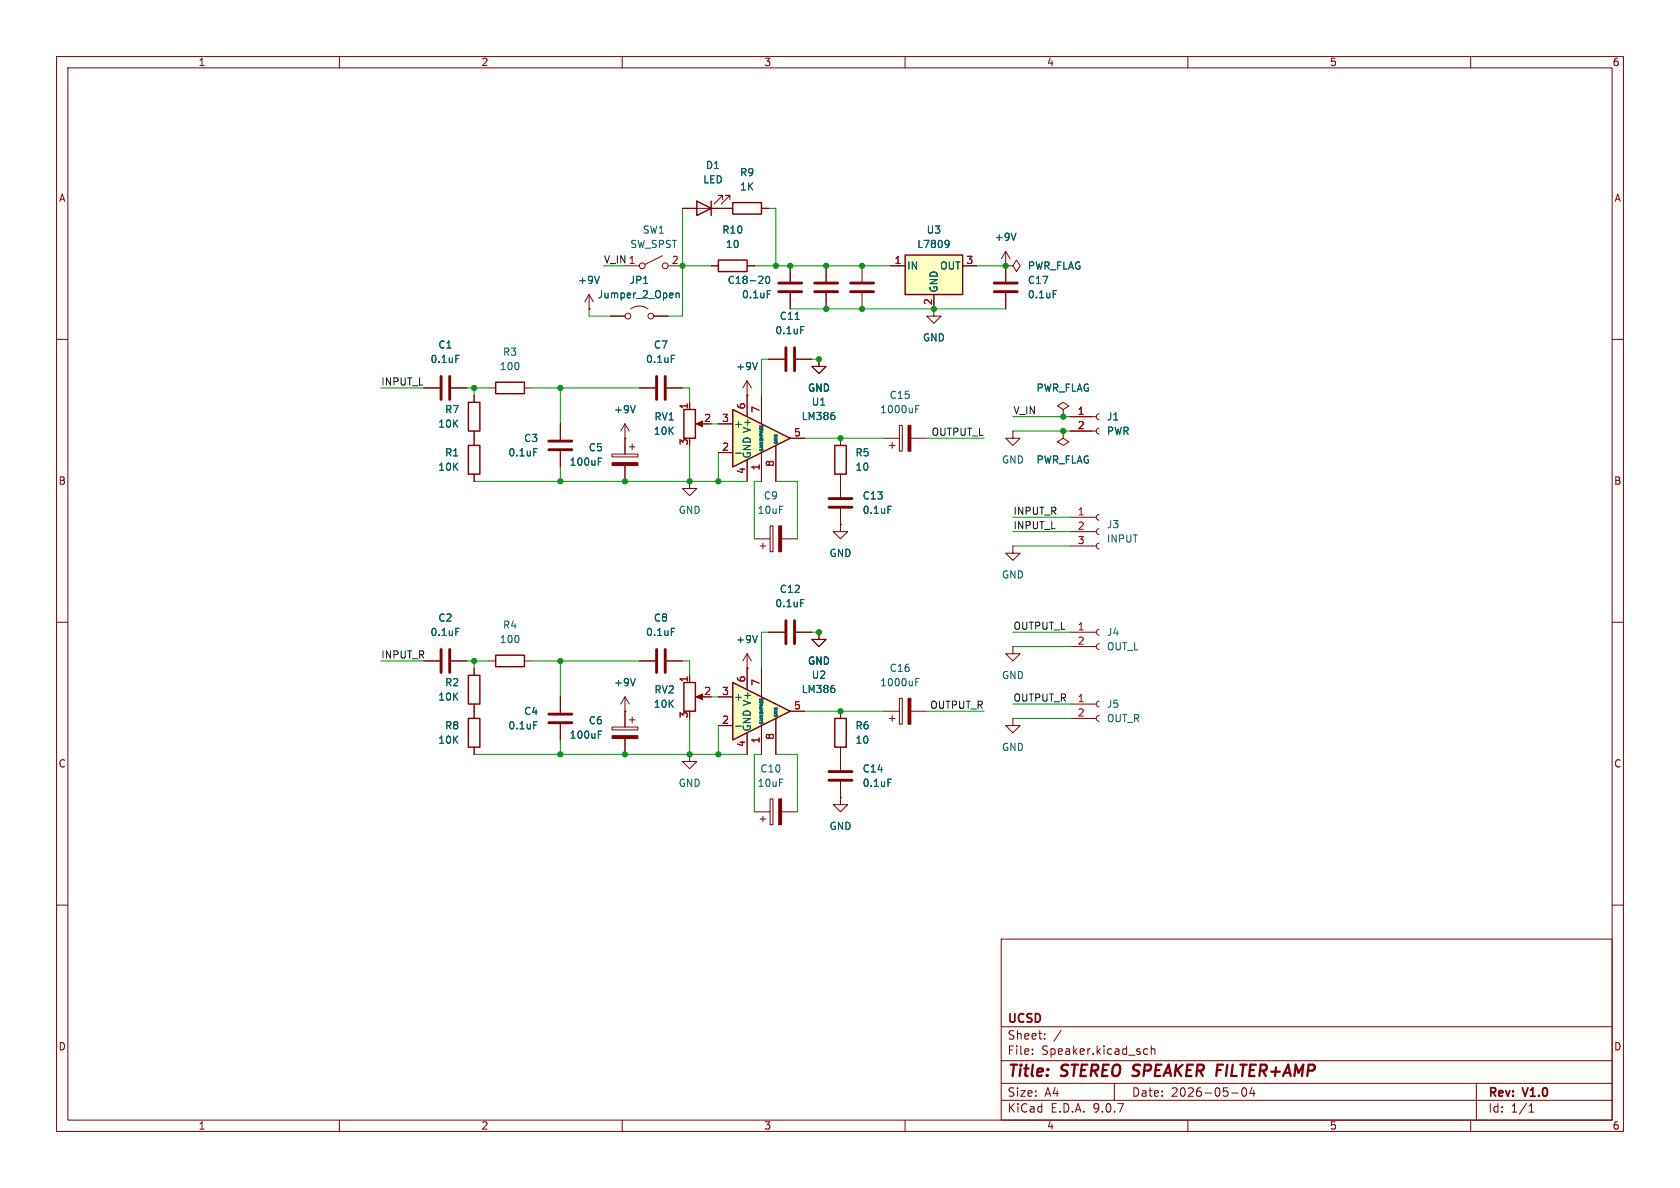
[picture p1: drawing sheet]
<svg xmlns="http://www.w3.org/2000/svg" width="297mm" height="210mm" viewBox="0 0 297 210" stroke-linecap="round" stroke-linejoin="round" font-family="sans-serif">
<g fill="none" stroke="#840000" stroke-width=".18">
<path d="M10 10h277v190h-277zM12 12h273v186h-273zM60 10v2M110 10v2M160 10v2M210 10v2M260 10v2M10 60h2M83.8 69.9v1.2M83.8 76.2v2.5M86.4 68.6h1.2M92.7 68.6h1.3"/>
<path d="M99.1 74.9v2.8M99.1 79.8v2.8M110.5 77.5v2.8M111.3 79h1M111.8 78.5v1M179.1 76.2v1.3h1.2l-1.2 1.2-1.3-1.2h1.3M179.1 76.2h.1M285 60h2M83.8 83.8v1.3M108.2 80.3h4.6v.5h-4.6zM110.5 82.3v2.8M148.6 92.7v1.3h1.3l-1.3 1.3-1.3-1.3h1.3"/>
<path d="M148.6 92.7h.1M148.6 85.1v2.8M148.6 89.9v2.8M179.1 96.5v1.3h1.2l-1.2 1.3-1.3-1.3h1.3M179.1 96.5h.1M10 110h2M83.8 118.1v1.3M86.4 116.8h1.2M92.7 116.8h1.3M144.8 111.8v1.2h1.2l-1.2 1.3-1.3-1.3h1.3M144.8 111.8h.1M179.1 114.3v1.3h1.2l-1.2 1.2-1.3-1.2h1.3"/>
<path d="M179.1 114.3h.1M189.2 111.8h4.6M189.2 114.3h4.6M194.3 111.3l-.3 .1-.2 .4 .2 .3 .3 .2M194.3 113.8l-.3 .1-.2 .4 .2 .4 .3 .1M285 110h2M83.8 124.5v2.5M83.8 132.1v1.3M99.1 123.2v2.8M99.1 128v2.8M108.2 128.5h4.6v.5h-4.6zM110.5 125.7h.1"/>
<path d="M110.5 123.2v5.3M110.5 130.6v2.8M110.5 123.2l-.8 1.3M110.5 123.2l.8 1.3M111.3 127.3h1M111.8 126.7v1.1M189.2 124.5h4.6M189.2 127h4.6M194.3 124l-.3 .1-.2 .4 .2 .3 .3 .2M194.3 126.5l-.3 .1-.2 .4 .2 .4 .3 .1M133.3 143.5h2.8M134.4 144.8h1"/>
<path d="M134.9 144.3v1M136.1 141.2h.6v4.6h-.6zM138.2 143.5h2.8M10 160h2M177 166h108v32h-108zM285 160h2M60 198v2M110 198v2M160 198v2M177 194.5h108M177 191.5h108M177 187.5h108"/>
<path d="M177 181.5h108M182.5 186.3v.1M182.5 185.5v.1M184.7 183.6v.1M184.7 182.8v.1M187.6 182.1l-1.3 2M197 191.5v3M202.3 186.3h.6M202.3 185.5h.6M203.5 185.5l.2-.1 .4 .1 .1 .9M203.5 184.9v1.5M210 198v2"/>
<path d="M217.7 193.2h1.2M219.7 192.4l.2-.1a.81 .81 0 0 1 .6 .6 .81 .81 0 0 1-.3 .8l-.2 .1a.81 .81 0 0 1-.3-1.4zM221.3 192.2l-.3 1.1h.9M221.7 192.8v1M260 198v2M261 191.5v6.5M270.3 196.6h.9M270.3 195.5l.4-.4v1.5"/>
</g>
<path d="M82.8 78.7h2v5.1h-2zM82.8 71.1h2v5.1h-2zM87.6 67.6h5.1v2h-5.1zM82.8 119.4h2v5.1h-2zM87.6 115.8h5.1v2.1h-5.1zM82.8 127h2v5.1h-2z" fill="none" stroke="#840000" stroke-width=".25"/>
<path d="M97 78h4.1M97 79.5h4.1M146.6 89.7h4M146.6 88.1h4M97 126.2h4.1M97 127.8h4.1" fill="none" stroke="#840000" stroke-width=".51"/>
<path d="M94.4 79.3h.6M105.8 81.6h.4M105.8 81h.6M157 89.5h.6M112.3 120l-.4 1.2M94.4 127.6h.6M105.8 129.8h.4M105.8 129.2h.6" fill="none" stroke="#006464" stroke-width=".18"/>
<g fill="#840000" stroke="#840000" stroke-width=".18">
<path d="M108.2 130h4.6v.6h-4.6z"/>
<path d="M108.2 81.8h4.6v.5h-4.6z"/>
<path d="M137.7 141.2h.5v4.6h-.5z"/>
</g>
<path d="M160 45.1h10.2v7h-10.2z" fill="#ffffc2"/>
<path d="M160 45.1h10.2v7h-10.2z" fill="none" stroke="#840000" stroke-width=".25"/>
<g fill="none" stroke="#840000" stroke-width=".18">
<path d="M157.5 47h2.5M165.1 52.1v3.8h1.3l-1.3 1.3-1.3-1.3h1.3M170.2 47h2.5M177.8 47h.1M177.8 47h1.3l.6-1 .6 1-.6 1-.6-1M177.8 44.5v5.3M177.8 51.8v2.8M177.8 44.5l-.8 1.2M177.8 44.5l.8 1.2M74.9 68.6h2.8M79.8 68.6h2.7M188 76.2v1.3l1 .6-1 .6-1.1-.6 1.1-.6"/>
<path d="M188 76.2h.1M189.2 73.7h4.6M189.2 76.2h4.6M194.3 73.2l-.3 .1-.2 .4 .2 .3 .3 .2M194.3 75.7l-.3 .1-.2 .4 .2 .4 .3 .1M121.9 85.1v1.3h1.3l-1.3 1.2-1.3-1.2h1.3M121.9 85.1h.1M133.3 95.3h2.8M134.4 96.5h1M134.9 96v1M136.1 93h.6v4.5h-.6zM138.2 95.3h2.8"/>
<path d="M189.2 96.5h4.6M189.2 91.4h4.6M189.2 94h4.6M194.3 90.9l-.3 .2-.2 .3 .2 .4 .3 .1M194.3 93.5l-.3 .1-.2 .4 .2 .3 .3 .2M194.3 96l-.3 .2-.2 .3 .2 .4 .3 .1M74.9 116.8h2.8M79.8 116.8h2.7M132.1 118.1h.1M132.1 115.6l-.8 1.2M132.1 115.6l.7 1.2M132.1 115.6v2.5"/>
<path d="M135.9 111.8h2.8M140.7 111.8h2.8M144.8 111.8v1.2h1.2l-1.2 1.3-1.3-1.3h1.3M144.8 111.8h.1M121.9 133.4v1.2h1.3l-1.3 1.3-1.3-1.3h1.3M121.9 133.4h.1M156.2 125.7h2.8M157.2 127h1M157.7 126.5v1M159 123.4h.5v4.6h-.5zM161 125.7h2.8M179.1 127v1.3h1.2l-1.2 1.2-1.3-1.2h1.3"/>
<path d="M179.1 127h.1"/>
</g>
<path d="M167.3 42.5l.4 .1a.84 .84 0 0 1-.3 1.2M167.8 43l-.3 .3h-.2M179.6 41.2l-.4 1.3M186.2 51.4h.6M80.6 62.8h.6M80.6 111.1h.6M133.9 112.3l-.4 1.3M141.5 106h.6M161.9 120h.6M161.9 120.6h.4" fill="none" stroke="#006464" stroke-width=".18"/>
<path d="M175.8 50h4M175.8 51.6h4M78 66.5v4.1M79.5 66.5v4.1M78 114.8v4.1M79.5 114.8v4.1M138.9 109.7v4.1M140.5 109.7v4.1" fill="none" stroke="#840000" stroke-width=".51"/>
<g fill="#840000" stroke="#840000" stroke-width=".18">
<path d="M137.7 93h.5v4.5h-.5z"/>
<path d="M160.5 123.4h.5v4.6h-.5z"/>
</g>
<path d="M129.5 120.7l10.2 5-10.2 5.1z" fill="#ffffc2"/>
<path d="M123.2 35.6l2.5 1.2-2.5 1.3zM125.7 35.6v2.5M129.5 35.8h5.1v2h-5.1zM127 46h5.1v2h-5.1zM120.9 72.4h2v5.1h-2zM120.9 120.7h2v5h-2zM129.5 120.7l10.2 5-10.2 5.1zM147.6 127h2v5.1h-2z" fill="none" stroke="#840000" stroke-width=".25"/>
<g fill="none" stroke="#840000" stroke-width=".18">
<path d="M120.6 36.8h8.9M127.8 35.3v-.8h-.8h.8l-1.6 1.6M129 35.3v-.8h-.7h.7l-1.5 1.6M134.6 36.8h1.3M104.1 54.6h.1M104.1 52.1l-.7 1.2M104.1 52.1l.8 1.2M104.1 52.1v2.5M107.9 55.9h2.6M110.5 47h2.5M111.5 54.6a2.54 2.54 0 0 1 3.1 0M115.6 55.9h2.5"/>
<path d="M117.1 45.2l-3.1 1.5M118.1 47h2.5M125.7 47h1.3M132.1 47h1.2M152.4 47v2.8M152.4 51.8v2.8M121.9 71.1v1.3M123.4 74.9h1.1M132.1 69.9h.1M132.1 67.3v2.6M132.1 67.3l-.8 1.3M132.1 67.3l.7 1.3"/>
<path d="M144.8 63.5v1.3h1.2l-1.2 1.2-1.3-1.2h1.3M144.8 63.5h.1M113 116.8h2.8M117.9 116.8h2.7M121.9 119.4v1.3M132.1 118.1v3.8M134.6 118.1v5.1M123.4 123.2h1.1M127 123.2h2.5M127 128.3h2.5M132.1 129.5v3.9M134.6 128.3v5.1"/>
<path d="M137.2 127v6.4M139.7 125.7h2.5M148.6 125.7v1.3M148.6 132.1v4M148.6 138.2v2.8M148.6 141v1.2h1.3l-1.3 1.3-1.3-1.3h1.3M148.6 141h.1"/>
<circle cx="111" cy="55.9" r=".51"/>
<circle cx="113.5" cy="47" r=".51"/>
<circle cx="115.1" cy="55.9" r=".51"/>
<circle cx="117.6" cy="47" r=".51"/>
</g>
<path d="M106 48.8l-.5 1.3M119.5 51.8v.8M119.5 51.9l.2-.1 .3 .1 .1 .7M133.9 64.1l-.4 1.2M118.7 111.1h.6M130.1 128.4h.9M147.5 121.8v.5M157 137.7h.6" fill="none" stroke="#006464" stroke-width=".18"/>
<path d="M150.4 50h4M150.4 51.6h4M116.1 114.8v4.1M117.6 114.8v4.1M146.6 137.9h4M146.6 136.4h4" fill="none" stroke="#840000" stroke-width=".51"/>
<g fill="#840000" stroke="#840000" stroke-width=".18">
<path d="M123.1 123.2l1.1-.5v1z"/>
<path d="M123.1 74.9l1.1-.5v1z"/>
</g>
<path d="M129.5 72.4l10.2 5.1-10.2 5.1z" fill="#ffffc2"/>
<path d="M129.5 72.4l10.2 5.1-10.2 5.1zM147.6 78.7h2v5.1h-2z" fill="none" stroke="#840000" stroke-width=".25"/>
<g fill="none" stroke="#840000" stroke-width=".18">
<path d="M120.6 36.8h2.6M125.7 36.8h3.8M134.6 36.8h1.3M104.1 54.6h.1M107.9 55.9h2.6M115.6 55.9h2.5M125.7 47h1.3M132.1 47h1.2M139.7 47v2.8M139.7 51.8v2.8M146 47v2.8M146 51.8v2.8"/>
<path d="M157.5 47h2.5M165.1 52.1v2.5M170.2 47h2.5M177.8 47h.1M177.8 47v2.8M177.8 51.8v2.8M74.9 68.6h2.8M79.8 68.6h2.7M83.8 69.9v1.2M83.8 76.2v2.5M99.1 74.9v2.8M99.1 79.8v2.8"/>
<path d="M110.5 77.5h.1M110.5 74.9l-.8 1.3M110.5 74.9l.8 1.3M110.5 74.9v5.4M113 68.6h2.8M117.9 68.6h2.7M121.9 71.1v1.3M127 74.9h2.5M132.1 69.9h.1M132.1 69.9v3.8M134.6 69.9v5M135.9 63.5h2.8"/>
<path d="M137.2 78.7v6.4M139.7 77.5h2.5M140.7 63.5h2.8M144.8 63.5v1.3h1.2l-1.2 1.2-1.3-1.2h1.3M144.8 63.5h.1M148.6 77.5v1.2M156.2 77.5h2.8M157.2 78.7h1M157.7 78.2v1M159 75.2h.5v4.6h-.5zM161 77.5h2.8M188 72.4l1-.6-1-.7-1.1 .7 1.1 .6v1.3"/>
<path d="M188 73.7h.1M188 76.2h.1M189.2 73.7h3.8M189.2 76.2h3.8M83.8 83.8v1.3M110.5 82.3v2.8M127 80h2.5M132.1 81.3v3.8M134.6 80v5.1M148.6 92.7h.1M148.6 83.8v4.1M148.6 89.9v2.8"/>
<path d="M74.9 116.8h2.8M79.8 116.8h2.7M83.8 118.1v1.3M113 116.8h2.8M117.9 116.8h2.7M121.9 119.4v1.3M132.1 118.1h.1M132.1 118.1v3.8M134.6 118.1v5.1M135.9 111.8h2.8M140.7 111.8h2.8M144.8 111.8h.1"/>
<path d="M83.8 124.5v2.5M83.8 132.1v1.3M99.1 123.2v2.8M99.1 128v2.8M110.5 125.7h.1M110.5 125.7v2.8M110.5 130.6v2.8M127 123.2h2.5M127 128.3h2.5M132.1 129.5v3.9M134.6 128.3v5.1M137.2 127v6.4"/>
<path d="M139.7 125.7h2.5M148.6 125.7v1.3M148.6 132.1v4M148.6 138.2v2.8M148.6 141h.1"/>
</g>
<g fill="none" stroke="#006464" stroke-width=".18">
<path d="M106 48.8l-.5 1.3M119.5 51.8v.8M119.5 51.9l.2-.1 .3 .1 .1 .7M135.5 49l.2-.2a.68 .68 0 0 1 .4 .7 .68 .68 0 0 1-.4 .6l-.2-.1-.2-.4zM135.7 51.4h.6M140.6 56.5h.7M141.5 57.7h.6M167.3 42.5l.4 .1a.84 .84 0 0 1-.3 1.2M167.8 43l-.3 .3h-.2M179.6 41.2l-.4 1.3M186.2 51.4h.6M80.6 62.8h.6"/>
<path d="M94.4 79.3h.6M112.3 71.7l-.4 1.3M118.7 62.8h.6M133.9 64.1l-.4 1.2M147.5 73.5v.5M161.9 72.3h.4M161.9 71.7h.6M105.8 81.6h.4M105.8 81h.6M130.1 80.1h.9M157 89.5h.6M80.6 111.1h.6"/>
<path d="M112.3 120l-.4 1.2M118.7 111.1h.6M133.9 112.3l-.4 1.3M141.5 106h.6M94.4 127.6h.6M105.8 129.8h.4M105.8 129.2h.6M130.1 128.4h.9M147.5 121.8v.5M157 137.7h.6"/>
</g>
<path d="M137.7 50h4M137.7 51.6h4M144 50h4.1M144 51.6h4.1M116.1 66.5v4.1M117.6 66.5v4.1M138.9 61.5v4M140.5 61.5v4" fill="none" stroke="#840000" stroke-width=".51"/>
<path d="M160.5 75.2h.5v4.6h-.5z" fill="#840000" stroke="#840000" stroke-width=".18"/>
<g fill="none" stroke="#009600" stroke-width=".18">
<path d="M120.6 36.8v19.1h-2.5M135.9 36.8h1.3v10.2M104.1 54.6v1.3h3.8M106.7 47h3.8M120.6 47h5.1M133.3 47h24.2M139.7 54.6h38.1M172.7 47h5.1M67.3 68.6h7.6M82.5 68.6h3.9M83.8 68.6v1.3M94 68.6h19"/>
<path d="M99.1 68.6v6.3M120.6 68.6h1.3v2.5M121.9 78.7v6.4M125.7 74.9h1.3M135.9 63.5h-1.3v6.4M142.2 77.5h14M143.5 63.5h1.3M163.8 77.5h10.2M179.1 76.2h10.1M179.1 73.7h10.1M83.8 85.1h48.3M99.1 82.6v2.5"/>
<path d="M127 80v5.1M134.6 85.1h-1.3v10.2M137.2 85.1h3.8v10.2M179.1 91.4h10.1M179.1 94h10.1M179.1 96.5h10.1M67.3 116.8h7.6M82.5 116.8h3.9M83.8 116.8v1.3M94 116.8h19M99.1 116.8v6.4M120.6 116.8h1.3v2.6"/>
<path d="M135.9 111.8h-1.3v6.3M143.5 111.8h1.3M179.1 114.3h10.1M179.1 111.8h10.1M83.8 133.4h48.3M99.1 130.8v2.6M121.9 127v6.4M125.7 123.2h1.3M127 128.3v5.1M134.6 133.4h-1.3v10.1M137.2 133.4h3.8v10.1M142.2 125.7h14"/>
<path d="M163.8 125.7h10.2M179.1 124.5h10.1M179.1 127h10.1"/>
</g>
<g fill="#009600" stroke="#009600" stroke-width=".18">
<circle cx="99.1" cy="85.1" r=".46"/>
<circle cx="99.1" cy="68.6" r=".46"/>
<circle cx="127" cy="85.1" r=".46"/>
<circle cx="83.8" cy="68.6" r=".46"/>
<circle cx="83.8" cy="116.8" r=".46"/>
<circle cx="188" cy="76.2" r=".46"/>
<circle cx="188" cy="73.7" r=".46"/>
<circle cx="144.8" cy="111.8" r=".46"/>
<circle cx="99.1" cy="116.8" r=".46"/>
<circle cx="127" cy="133.4" r=".46"/>
<circle cx="121.9" cy="133.4" r=".46"/>
<circle cx="99.1" cy="133.4" r=".46"/>
<circle cx="110.5" cy="133.4" r=".46"/>
<circle cx="148.6" cy="125.7" r=".46"/>
<circle cx="120.6" cy="47" r=".46"/>
<circle cx="121.9" cy="85.1" r=".46"/>
<circle cx="137.2" cy="47" r=".46"/>
<circle cx="146" cy="47" r=".46"/>
<circle cx="146" cy="54.6" r=".46"/>
<circle cx="139.7" cy="47" r=".46"/>
<circle cx="110.5" cy="85.1" r=".46"/>
<circle cx="152.4" cy="47" r=".46"/>
<circle cx="152.4" cy="54.6" r=".46"/>
<circle cx="144.8" cy="63.5" r=".46"/>
<circle cx="148.6" cy="77.5" r=".46"/>
<circle cx="177.8" cy="47" r=".46"/>
<circle cx="165.1" cy="54.6" r=".46"/>
</g>
<g font-size="2.8" fill="#840000">
<text x="178" y="190.9">Title:</text>
<text x="187.7" y="190.9">STEREO SPEAKER FILTER+AMP</text>
</g>
<g font-size="2.1" fill="#840000">
<text x="178" y="184">Sheet:</text>
<text x="178" y="181.2">UCSD</text>
<text x="178" y="186.7">File:</text>
<text x="184.1" y="186.7">Speaker.kicad_sch</text>
<text x="178" y="196.9">KiCad</text>
<text x="178" y="194.1">Size:</text>
<text x="184.7" y="194.1">A4</text>
<text x="185.7" y="196.9">E.D.A.</text>
<text x="193.3" y="196.9">9.0.7</text>
<text x="200" y="194.1">Date:</text>
<text x="207" y="194.1">2026-05-04</text>
<text x="263" y="194.3">Rev:</text>
<text x="263" y="196.9">Id:</text>
<text x="267.1" y="196.9">1/1</text>
<text x="269.4" y="194.3">V1.0</text>
</g>
<g font-size="1.8" fill="#840000">
<text x="35" y="11.9">1</text>
<text x="85" y="11.9">2</text>
<text x="135" y="11.9">3</text>
<text x="185" y="11.9">4</text>
<text x="235" y="11.9">5</text>
<text x="285" y="11.9">6</text>
<text x="10.3" y="35.9">A</text>
<text x="285.3" y="35.9">A</text>
<text x="10.3" y="85.9">B</text>
<text x="285.3" y="85.9">B</text>
<text x="10.3" y="135.9">C</text>
<text x="285.3" y="135.9">C</text>
<text x="10.3" y="185.9">D</text>
<text x="285.3" y="185.9">D</text>
<text x="35" y="199.9">1</text>
<text x="85" y="199.9">2</text>
<text x="135" y="199.9">3</text>
<text x="185" y="199.9">4</text>
<text x="235" y="199.9">5</text>
<text x="285" y="199.9">6</text>
</g>
<g font-size="1.8" fill="#006464">
<text x="124.2" y="32.6">LED</text>
<text x="124.7" y="30.1">D1</text>
<text x="130.7" y="31.3">R9</text>
<text x="130.7" y="33.9">1K</text>
<text x="113.5" y="41.5">SW1</text>
<text x="127.6" y="41.5">R10</text>
<text x="163.7" y="41.5">U3</text>
<text x="111.3" y="44">SW_SPST</text>
<text x="128.2" y="44">10</text>
<text x="160.3" y="47.9">IN</text>
<text x="162.1" y="44">L7809</text>
<text x="166.1" y="47.9">OUT</text>
<text x="175.8" y="42.8">+9V</text>
<text x="181.6" y="47.9">PWR_FLAG</text>
<text x="102.1" y="50.4">+9V</text>
<text x="105.6" y="52.9">Jumper_2_Open</text>
<text x="111.2" y="50.4">JP1</text>
<text x="128.5" y="50.4">C18-20</text>
<text x="131.1" y="52.9">0.1uF</text>
<text x="166" y="51.8" transform="rotate(-90 166 51.8)">GND</text>
<text x="181.6" y="50.4">C17</text>
<text x="181.6" y="52.9">0.1uF</text>
<text x="137" y="59.3">0.1uF</text>
<text x="137.8" y="56.7">C11</text>
<text x="76" y="64.4">0.1uF</text>
<text x="77.4" y="61.8">C1</text>
<text x="88.3" y="65.6">100</text>
<text x="88.8" y="63.1">R3</text>
<text x="114.1" y="64.4">0.1uF</text>
<text x="115.5" y="61.8">C7</text>
<text x="130" y="65.6">+9V</text>
<text x="163.1" y="60.6">GND</text>
<text x="142.7" y="69.4">GND</text>
<text x="143.4" y="71.9">U1</text>
<text x="157.2" y="70.7">C15</text>
<text x="183.1" y="69.4">PWR_FLAG</text>
<text x="77.4" y="75.8">10K</text>
<text x="78.6" y="73.3">R7</text>
<text x="108.5" y="73.3">+9V</text>
<text x="115.5" y="77.1">10K</text>
<text x="115.6" y="74.5">RV1</text>
<text x="129.7" y="75.8">+</text>
<text x="141.6" y="74.5">LM386</text>
<text x="155.5" y="73.3">1000uF</text>
<text x="195.6" y="74.5">J1</text>
<text x="195.6" y="77.1">PWR</text>
<text x="77.4" y="83.4">10K</text>
<text x="78.6" y="80.9">R1</text>
<text x="89.8" y="80.9">0.1uF</text>
<text x="92.6" y="78.3">C3</text>
<text x="100.6" y="82.5">100uF</text>
<text x="104" y="80">C5</text>
<text x="132.9" y="81.2" transform="rotate(-90 132.9 81.2)">GND V+</text>
<text x="151.1" y="80.9">R5</text>
<text x="151.1" y="83.4">10</text>
<text x="177" y="82.1">GND</text>
<text x="183.1" y="82.1">PWR_FLAG</text>
<text x="134.9" y="88.5">C9</text>
<text x="152.4" y="88.5">C13</text>
<text x="119.9" y="91">GND</text>
<text x="133.8" y="91">10uF</text>
<text x="152.4" y="91">0.1uF</text>
<text x="195.6" y="93.6">J3</text>
<text x="146.6" y="98.7">GND</text>
<text x="195.6" y="96.1">INPUT</text>
<text x="137" y="107.5">0.1uF</text>
<text x="137.8" y="105">C12</text>
<text x="177" y="102.5">GND</text>
<text x="76" y="112.6">0.1uF</text>
<text x="77.4" y="110.1">C2</text>
<text x="88.3" y="113.9">100</text>
<text x="88.8" y="111.4">R4</text>
<text x="114.1" y="112.6">0.1uF</text>
<text x="115.5" y="110.1">C8</text>
<text x="130" y="113.9">+9V</text>
<text x="195.6" y="112.6">J4</text>
<text x="142.7" y="117.7">GND</text>
<text x="157.2" y="119">C16</text>
<text x="195.6" y="115.2">OUT_L</text>
<text x="77.4" y="124.1">10K</text>
<text x="78.6" y="121.5">R2</text>
<text x="108.5" y="121.5">+9V</text>
<text x="115.5" y="125.3">10K</text>
<text x="115.6" y="122.8">RV2</text>
<text x="129.7" y="124.1">+</text>
<text x="141.6" y="122.7">LM386</text>
<text x="143.4" y="120.2">U2</text>
<text x="155.5" y="121.5">1000uF</text>
<text x="177" y="120.2">GND</text>
<text x="195.6" y="125.3">J5</text>
<text x="77.4" y="131.7">10K</text>
<text x="78.6" y="129.1">R8</text>
<text x="89.8" y="129.1">0.1uF</text>
<text x="92.6" y="126.6">C4</text>
<text x="100.6" y="130.8">100uF</text>
<text x="104" y="128.2">C6</text>
<text x="132.9" y="129.4" transform="rotate(-90 132.9 129.4)">GND V+</text>
<text x="151.1" y="129.1">R6</text>
<text x="151.1" y="131.7">10</text>
<text x="195.6" y="127.9">OUT_R</text>
<text x="134.3" y="136.8">C10</text>
<text x="152.4" y="136.8">C14</text>
<text x="177" y="132.9">GND</text>
<text x="119.9" y="139.3">GND</text>
<text x="133.8" y="139.3">10uF</text>
<text x="152.4" y="139.3">0.1uF</text>
<text x="146.6" y="146.9">GND</text>
</g>
<g font-size="1.8" fill="#0f0f0f">
<text x="106.7" y="46.6">V_IN 1</text>
<text x="67.3" y="68.2">INPUT_L</text>
<text x="164.6" y="77.1">OUTPUT_L</text>
<text x="179.1" y="73.3">V_IN</text>
<text x="179.1" y="93.6">INPUT_L</text>
<text x="179.1" y="91.1">INPUT_R</text>
<text x="179.1" y="111.4">OUTPUT_L</text>
<text x="67.3" y="116.5">INPUT_R</text>
<text x="164.4" y="125.4">OUTPUT_R</text>
<text x="179.1" y="124.1">OUTPUT_R</text>
</g>
<g font-size="1.8" fill="#a90000">
<text x="118.7" y="46.7">2</text>
<text x="158" y="46.7">1</text>
<text x="170.7" y="46.7">3</text>
<text x="164.8" y="54" transform="rotate(-90 164.8 54)">2</text>
<text x="121.7" y="72.5" transform="rotate(-90 121.7 72.5)">1</text>
<text x="124.4" y="74.7">2</text>
<text x="127.6" y="74.7">3</text>
<text x="131.8" y="72.5" transform="rotate(-90 131.8 72.5)">6</text>
<text x="134.4" y="73.1" transform="rotate(-90 134.4 73.1)">7</text>
<text x="140.3" y="77.2">5</text>
<text x="190.4" y="73.4">1</text>
<text x="190.4" y="75.9">2</text>
<text x="121.7" y="78.8" transform="rotate(-90 121.7 78.8)">3</text>
<text x="127.6" y="79.8">2</text>
<text x="131.8" y="83.9" transform="rotate(-90 131.8 83.9)">4</text>
<text x="134.4" y="83.3" transform="rotate(-90 134.4 83.3)">1</text>
<text x="136.9" y="82.6" transform="rotate(-90 136.9 82.6)">8</text>
<text x="190.4" y="91.2">1</text>
<text x="190.4" y="93.7">2</text>
<text x="190.4" y="96.3">3</text>
<text x="190.4" y="111.5">1</text>
<text x="190.4" y="114">2</text>
<text x="121.7" y="120.7" transform="rotate(-90 121.7 120.7)">1</text>
<text x="124.4" y="122.9">2</text>
<text x="127.6" y="122.9">3</text>
<text x="131.8" y="120.7" transform="rotate(-90 131.8 120.7)">6</text>
<text x="134.4" y="121.4" transform="rotate(-90 134.4 121.4)">7</text>
<text x="140.3" y="125.5">5</text>
<text x="190.4" y="124.2">1</text>
<text x="121.7" y="127.1" transform="rotate(-90 121.7 127.1)">3</text>
<text x="127.6" y="128">2</text>
<text x="134.4" y="131.5" transform="rotate(-90 134.4 131.5)">1</text>
<text x="136.9" y="130.9" transform="rotate(-90 136.9 130.9)">8</text>
<text x="190.4" y="126.7">2</text>
<text x="131.8" y="132.2" transform="rotate(-90 131.8 132.2)">4</text>
</g>
<g font-size=".7" fill="#006464">
<text x="135.1" y="79.9" transform="rotate(-90 135.1 79.9)">GAINBYPASS</text>
<text x="137.6" y="78.6" transform="rotate(-90 137.6 78.6)">GAIN</text>
<text x="135.1" y="128.1" transform="rotate(-90 135.1 128.1)">GAINBYPASS</text>
<text x="137.6" y="126.9" transform="rotate(-90 137.6 126.9)">GAIN</text>
</g>
</svg>
